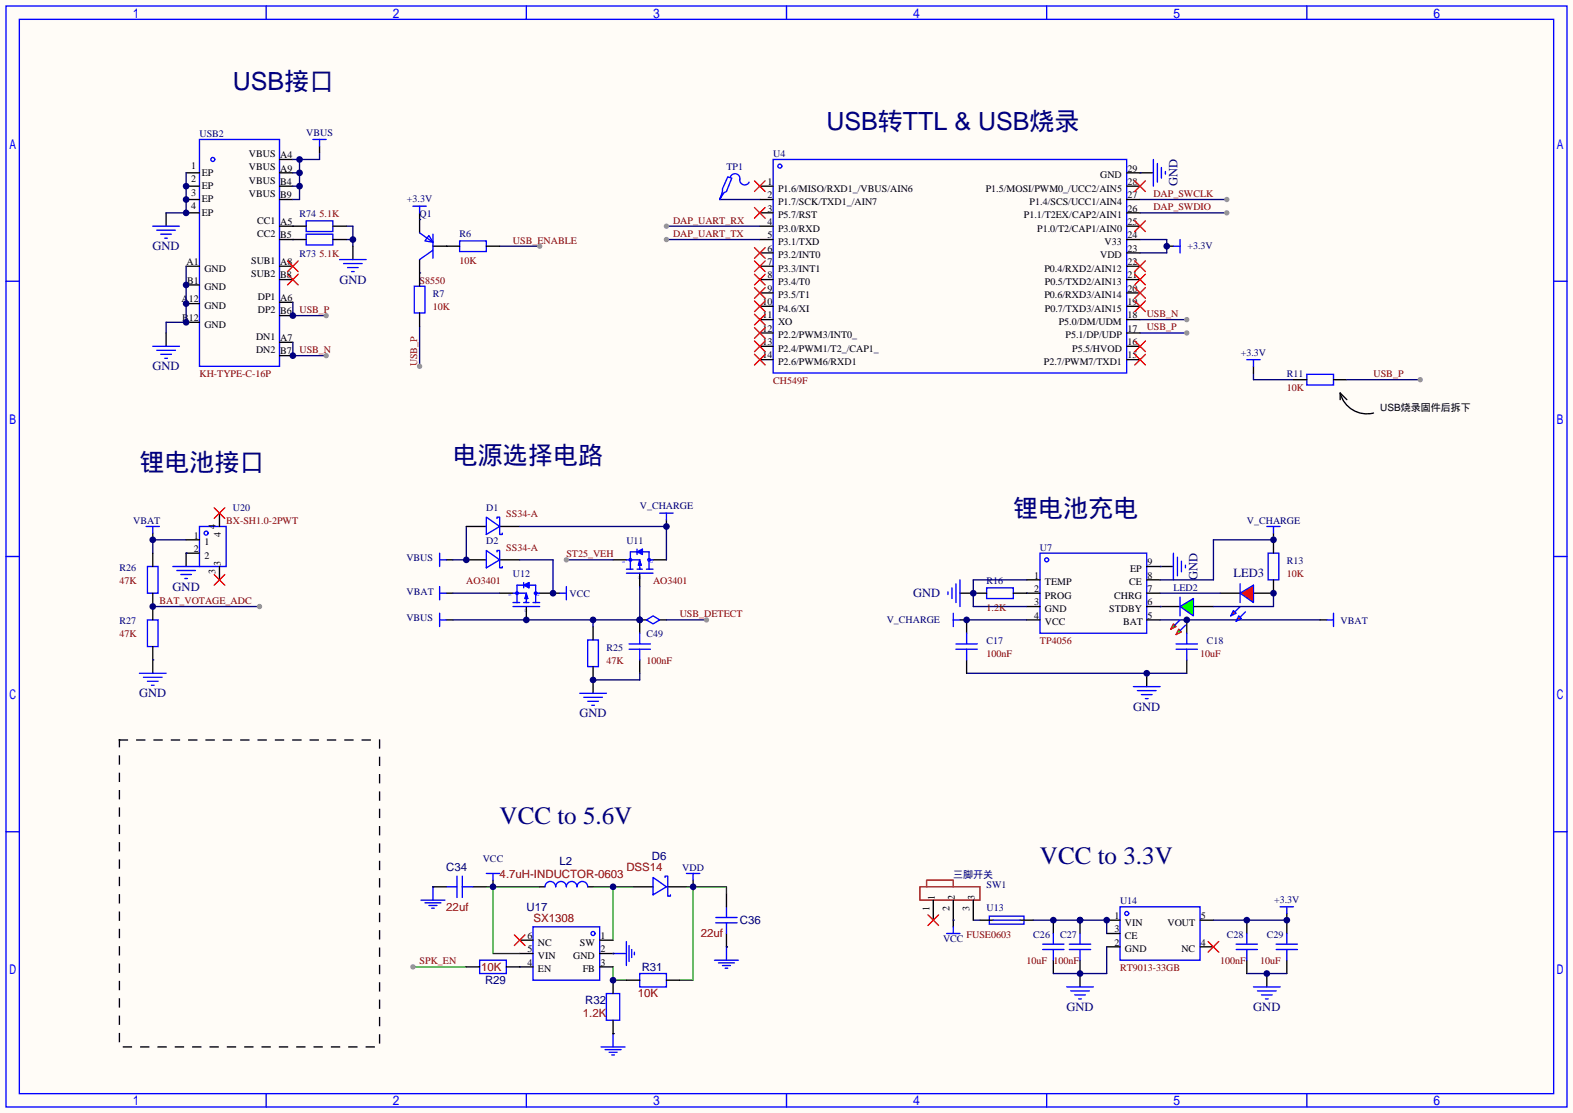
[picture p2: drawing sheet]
<svg xmlns="http://www.w3.org/2000/svg" width="299mm" height="212mm" viewBox="0 0 299 212" stroke-linecap="round" stroke-linejoin="round" font-family="sans-serif">
<path d="M0 0h299.5v211.8h-299.5z" fill="#fffcf7"/>
<g fill="none" stroke="#00f" stroke-width=".25">
<path d="M1.1 1.1h297.2v209.6h-297.2zM3.7 3.7h292.1v204.5h-292.1zM50.7 1.1v2.6M100.2 1.1v2.6M149.7 1.1v2.6M199.3 1.1v2.6M248.8 1.1v2.6M38 26.5h15.2v43.2h-15.2zM1.1 53.5h2.6M295.8 53.5h2.5M1.1 105.9h2.6M295.8 105.9h2.5"/>
<path d="M1.1 158.3h2.6M295.8 158.3h2.5M50.7 208.2v2.5M100.2 208.2v2.5M149.7 208.2v2.5M199.3 208.2v2.5M248.8 208.2v2.5"/>
<circle cx="40.5" cy="30.4" r=".38"/>
</g>
<g fill="none" stroke="#000" stroke-width=".25">
<path d="M35.4 32.9h2.6M35.4 38h2.6M35.4 35.4h2.6M53.2 32.9h2.6M53.2 30.4h2.6M53.2 38h2.6M53.2 35.4h2.6M35.4 57.8h2.6M35.4 50.7h2.6M35.4 54.2h2.6M35.4 40.5h2.6M53.2 50.7h2.6"/>
<path d="M53.2 57.5h2.6M53.2 43.1h2.6M53.2 53.2h2.6M53.2 45.6h2.6M35.4 61.3h2.6M53.2 65.2h2.6M53.2 67.7h2.6M53.2 60.1h2.6"/>
</g>
<path d="M54.7 49.7l2.1 2M54.7 52.2l2.1 2M56.8 49.7l-2.1 2M56.8 52.2l-2.1 2" fill="none" stroke="#f00" stroke-width=".25"/>
<path d="M55.8 35.4h1.2M55.8 32.9h1.2M57 30.4v7.6h-1.2M60.8 29.1v1.3h-5" fill="none" stroke="#000080" stroke-width=".25"/>
<g fill="#000080">
<circle cx="57" cy="30.4" r=".63"/>
<circle cx="57" cy="32.9" r=".63"/>
<circle cx="57" cy="35.4" r=".63"/>
</g>
<path d="M55.8 45.6h.1M55.8 43.1h.1M65.9 43.1h1.3v3.8M65.9 45.6h1.3" fill="none" stroke="#000080" stroke-width=".25"/>
<circle cx="67.2" cy="45.6" r=".63" fill="#000080"/>
<path d="M67.2 46.9v2.5M31.6 63.4v2.5" fill="none" stroke="#000" stroke-width=".25"/>
<path d="M64.6 49.4h5.1M65.4 50.2h3.6M66.2 50.9h2M66.9 51.7h.5M29.1 65.9h5.1M29.8 66.7h3.6M30.6 67.4h2M31.4 68.2h.5" fill="none" stroke="#00f" stroke-width=".25"/>
<path d="M35.4 50.7v10.6h-3.8v2.1" fill="none" stroke="#000080" stroke-width=".25"/>
<g fill="#000080">
<circle cx="35.4" cy="61.3" r=".63"/>
<circle cx="35.4" cy="57.8" r=".63"/>
<circle cx="35.4" cy="54.2" r=".63"/>
</g>
<path d="M31.6 40.5v2.6" fill="none" stroke="#000" stroke-width=".25"/>
<path d="M29.1 43.1h5.1M29.8 43.8h3.6M30.6 44.6h2M31.4 45.3h.5" fill="none" stroke="#00f" stroke-width=".25"/>
<path d="M35.4 32.9v7.6h-3.8" fill="none" stroke="#000080" stroke-width=".25"/>
<g fill="#000080">
<circle cx="35.4" cy="40.5" r=".63"/>
<circle cx="35.4" cy="38" r=".63"/>
<circle cx="35.4" cy="35.4" r=".63"/>
</g>
<path d="M55.8 57.5v2.6h6.3" fill="none" stroke="#000080" stroke-width=".25"/>
<circle cx="55.8" cy="60.1" r=".63" fill="#000080"/>
<circle cx="62.1" cy="60.1" r=".51" fill="#999"/>
<path d="M55.8 65.2v2.5h6.3" fill="none" stroke="#000080" stroke-width=".25"/>
<circle cx="55.8" cy="67.7" r=".63" fill="#000080"/>
<circle cx="62.1" cy="67.7" r=".51" fill="#999"/>
<g fill="none" stroke="#000" stroke-width=".25">
<path d="M60.8 27.8v1.3M55.8 45.6h2.5M55.8 43.1h2.5M63.4 45.6h2.5M63.4 43.1h2.5M182.8 112.9h2.5M195.5 110.4h2.5M195.5 112.9h2.5M195.5 115.4h2.5M195.5 118h2.5M218.3 107.8h2.6M218.3 110.4h2.6"/>
<path d="M218.3 112.9h2.6M218.3 115.4h2.6M218.3 118h2.6M225.9 118v2.5M225.9 125.6v2.5"/>
</g>
<g fill="none" stroke="#00f" stroke-width=".25">
<path d="M59.6 26.5h2.5M60.8 26.5v1.3M58.3 44.6h5.1v2h-5.1zM58.3 42h5.1v2.1h-5.1zM180.5 112.6v.6M181.2 111.9v2M182 111.1v3.6M182.8 110.4v5M198 105.3h20.3v15.2h-20.3zM223.9 123.6h4.1M223.9 122.6h4.1M225.9 120.5v2.1"/>
<path d="M225.9 123.6v2"/>
<circle cx="199.3" cy="106.6" r=".38"/>
</g>
<path d="M195.5 110.4h-10.2v5h10.2M220.9 118h30.4M184 128.1h41.9" fill="none" stroke="#000080" stroke-width=".25"/>
<circle cx="225.9" cy="118" r=".63" fill="#000080"/>
<path d="M232.3 112.9h3.8M238.6 112.9h3.8M251.3 118h1.3" fill="none" stroke="#000" stroke-width=".25"/>
<path d="M236.1 111.1v3.6M252.6 118h1.3M253.9 116.7v2.6" fill="none" stroke="#00f" stroke-width=".25"/>
<g fill="#f00" stroke="#00f" stroke-width=".25">
<path d="M236.1 112.9l2.5-1.5v3.3z"/>
<path d="M235.8 117.2l.5 .5-1 .5z"/>
<path d="M234.8 116.2l.5 .5-1 .5z"/>
</g>
<path d="M224.7 113.7v3.5M236.1 115.4l-1 1.1M237.1 116.5l-1 1" fill="none" stroke="#00f" stroke-width=".25"/>
<path d="M220.9 115.4h3.8M227.2 115.4h3.8" fill="none" stroke="#000" stroke-width=".25"/>
<path d="M224.7 115.4l2.5-1.5v3.3z" fill="#0f0" stroke="#00f" stroke-width=".25"/>
<g fill="#0f0" stroke="#a10000" stroke-width=".25">
<path d="M224.4 119.8l.5 .5-1 .5z"/>
<path d="M223.4 118.7l.5 .6-1 .5z"/>
</g>
<path d="M181.5 116.7v2.6M181.5 118h1.3M223.4 105.3v5.1M224.2 106v3.6M224.7 118l-1.1 1M224.9 106.8v2M225.7 119l-1 1M225.7 107.6v.5" fill="none" stroke="#00f" stroke-width=".25"/>
<path d="M184 118h11.5M195.5 112.9h.1M220.9 107.8h.1M220.9 115.4h.1M220.9 112.9h11.4M242.4 112.9v2.5h-11.4M242.4 102.7h-11.4v7.7h-10.1" fill="none" stroke="#000080" stroke-width=".25"/>
<path d="M182.8 118h1.2v2.5M220.9 107.8h2.5M184 125.6v2.5" fill="none" stroke="#000" stroke-width=".25"/>
<circle cx="184" cy="118" r=".63" fill="#000080"/>
<path d="M241.4 105.3h2.1v5.1h-2.1zM182 123.6h4.1M182 122.6h4.1M184 120.5v2.1M184 123.6v2" fill="none" stroke="#00f" stroke-width=".25"/>
<path d="M242.4 102.7v2.6M242.4 110.4v2.5" fill="none" stroke="#000" stroke-width=".25"/>
<circle cx="242.4" cy="112.9" r=".63" fill="#000080"/>
<path d="M187.8 111.9h5.1v2h-5.1z" fill="none" stroke="#00f" stroke-width=".25"/>
<path d="M185.3 112.9h2.5M192.9 112.9h2.6" fill="none" stroke="#000" stroke-width=".25"/>
<circle cx="185.3" cy="112.9" r=".63" fill="#000080"/>
<path d="M242.4 101.5v1.2" fill="none" stroke="#000" stroke-width=".25"/>
<circle cx="242.4" cy="102.7" r=".63" fill="#000080"/>
<path d="M241.2 100.2h2.5M242.4 100.2v1.3" fill="none" stroke="#00f" stroke-width=".25"/>
<path d="M218.3 128.1v2.6" fill="none" stroke="#000" stroke-width=".25"/>
<circle cx="218.3" cy="128.1" r=".63" fill="#000080"/>
<g fill="none" stroke="#00f" stroke-width=".25">
<path d="M83.7 105.3v2.5M83.7 111.6v2.6M83.7 116.7v2.6M83.7 112.9h1.3M83.7 106.6h1.3M83.7 118h1.3M97.7 112.9h2.5M97.7 115.4h5M97.7 114.7h1.2M98.4 114.7v-3.3h3.6v3.3M99.7 111.4l1-.5v1zM99.7 110.9v1"/>
<path d="M99.7 114.7h1M99.9 113.9h.6M100.2 111.4l.3 .2M100.2 111.4l.5 .2M100.2 113.4l.3 .5M100.2 113.2l.3 .7M100.2 113.2l-.3 .7M100.2 112.9l-.3 1M100.2 112.9l.3 1M100.2 113.2v1.5M100.5 111.1l-.3 .3M100.7 111.1l-.5 .3"/>
<path d="M101.5 114.7h1.2M102 112.9h.7M106.6 112.9h1.2M107.8 111.6v2.6M215.8 130.7h5.1M216.5 131.4h3.6M217.3 132.2h2M218.1 133h.5M198.5 179.7h4.1M200.5 177.7v2M213.2 172.6h15.3v10.2h-15.3zM243 179.7h4"/>
<path d="M245 177.7v2M198.5 180.7h4.1M200.5 180.7v2.1M243 180.7h4M245 180.7v2.1"/>
<circle cx="98.4" cy="112.9" r=".25"/>
<circle cx="102" cy="112.9" r=".25"/>
<circle cx="214.5" cy="173.9" r=".38"/>
</g>
<g fill="none" stroke="#000" stroke-width=".25">
<path d="M85 112.9h1.2M85 106.6h1.2M85 118h1.2M95.1 112.9h2.6M100.2 115.4v2.6M102.7 112.9h3.9M200.5 175.1v2.6M210.7 175.1h2.5M210.7 177.7h2.5M228.5 175.1h2.5M245 175.1v2.6M200.5 182.8v2.5"/>
<path d="M210.7 180.2h2.5M228.5 180.2h2.5M241.2 185.3v2.5M245 182.8v2.5"/>
</g>
<path d="M86.2 112.9h8.9M231 175.1h14M210.7 180.2v5.1h-10.2M237.4 185.3h7.6" fill="none" stroke="#000080" stroke-width=".25"/>
<path d="M230 179.2l2 2M232 179.2l-2 2" fill="none" stroke="#f00" stroke-width=".25"/>
<circle cx="241.2" cy="185.3" r=".63" fill="#000080"/>
<path d="M203.1 187.8h5.1M203.8 188.6h3.6M204.6 189.4h2M205.4 190.1h.5M238.6 187.8h5.1M239.4 188.6h3.6M240.2 189.4h2M240.9 190.1h.5" fill="none" stroke="#00f" stroke-width=".25"/>
<path d="M245 173.9v1.2M205.6 185.3v2.5" fill="none" stroke="#000" stroke-width=".25"/>
<circle cx="245" cy="175.1" r=".63" fill="#000080"/>
<path d="M188.3 174.4h6.6v1.5h-6.6zM189.1 175.1h5.1M243.7 172.6h2.6M245 172.6v1.3" fill="none" stroke="#00f" stroke-width=".25"/>
<path d="M186.6 175.1h2.5M194.2 175.1h2.5" fill="none" stroke="#000" stroke-width=".25"/>
<path d="M196.7 175.1h14v2.6" fill="none" stroke="#000080" stroke-width=".25"/>
<g fill="#000080">
<circle cx="205.6" cy="175.1" r=".63"/>
<circle cx="200.5" cy="175.1" r=".63"/>
<circle cx="210.7" cy="175.1" r=".63"/>
</g>
<path d="M181.5 175.1h.1M185.3 175.1h1.3" fill="none" stroke="#000080" stroke-width=".25"/>
<path d="M177.7 171.3v3.8M181.5 171.3v5.1M185.3 171.3v3.8M205.6 182.8v2.5" fill="none" stroke="#000" stroke-width=".25"/>
<path d="M180.2 177.7h2.6M181.5 176.4v1.3" fill="none" stroke="#00f" stroke-width=".25"/>
<path d="M175.1 168.8h11.5v2.5h-11.5zM176.4 168.8v-1.3h5.1v1.3" fill="none" stroke="#900" stroke-width=".25"/>
<path d="M176.7 174.1l2 2M178.7 174.1l-2 2" fill="none" stroke="#f00" stroke-width=".25"/>
<circle cx="205.6" cy="185.3" r=".63" fill="#000080"/>
<path d="M205.6 175.1v2.6" fill="none" stroke="#000" stroke-width=".25"/>
<circle cx="205.6" cy="175.1" r=".63" fill="#000080"/>
<path d="M203.6 179.7h4M205.6 177.7v2M203.6 180.7h4M205.6 180.7v2.1" fill="none" stroke="#00f" stroke-width=".25"/>
<path d="M237.4 175.1v2.6M237.4 182.8v2.5" fill="none" stroke="#000" stroke-width=".25"/>
<circle cx="237.4" cy="175.1" r=".63" fill="#000080"/>
<path d="M235.3 179.7h4.1M237.4 177.7v2M235.3 180.7h4.1M237.4 180.7v2.1" fill="none" stroke="#00f" stroke-width=".25"/>
<path d="M88.8 100.2v6.4h-2.6" fill="none" stroke="#000080" stroke-width=".25"/>
<path d="M88.8 106.6h3.8" fill="none" stroke="#000" stroke-width=".25"/>
<circle cx="88.8" cy="106.6" r=".63" fill="#000080"/>
<path d="M95.1 106.6h3.8M112.9 119.3v2.5M116.7 106.6h2.6M121.8 109.1v2.5M124.3 106.6h2.6M112.9 126.9v2.5" fill="none" stroke="#000" stroke-width=".25"/>
<g fill="none" stroke="#00f" stroke-width=".25">
<path d="M92.6 104.8l2.5 1.8-2.5 1.5zM94.6 105v-.2h.5v3.3h.5v-.3M119.3 106.6h2.5M119.3 109.1h5M119.3 108.3h1.2M120 108.3v-3.3h3.6v3.3M121.3 105l1-.5v1zM121.3 104.5v1M121.3 108.3h1M121.5 107.6h.5M121.8 105l.2 .3M121.8 105l.5 .3"/>
<path d="M121.8 107.1l.2 .5M121.8 106.8l.2 .8M121.8 106.8l-.3 .8M121.8 106.6l-.3 1M121.8 106.6l.2 1M121.8 106.8v1.5M122 104.8l-.2 .2M122.3 104.8l-.5 .2M123.1 108.3h1.2M123.6 106.6h.7M111.9 121.8h2v5.1h-2z"/>
<circle cx="120" cy="106.6" r=".25"/>
<circle cx="123.6" cy="106.6" r=".25"/>
</g>
<path d="M98.9 106.6h6.4v6.3" fill="none" stroke="#000080" stroke-width=".25"/>
<circle cx="105.3" cy="112.9" r=".63" fill="#000080"/>
<path d="M88.8 100.2h3.8M95.1 100.2h3.8" fill="none" stroke="#000" stroke-width=".25"/>
<path d="M92.6 98.4l2.5 1.8-2.5 1.5zM94.6 98.7v-.3h.5v3.3h.5v-.2" fill="none" stroke="#00f" stroke-width=".25"/>
<path d="M107.8 106.6h8.9" fill="none" stroke="#000080" stroke-width=".25"/>
<circle cx="107.8" cy="106.6" r=".51" fill="#999"/>
<path d="M98.9 100.2h28v6.4" fill="none" stroke="#000080" stroke-width=".25"/>
<path d="M126.9 98.9v1.3" fill="none" stroke="#000" stroke-width=".25"/>
<circle cx="126.9" cy="100.2" r=".63" fill="#000080"/>
<path d="M125.6 97.7h2.5M126.9 97.7v1.2" fill="none" stroke="#00f" stroke-width=".25"/>
<path d="M112.9 118v1.3M121.8 111.6v6.4h-35.6" fill="none" stroke="#000080" stroke-width=".25"/>
<g fill="#000080">
<circle cx="121.8" cy="118" r=".63"/>
<circle cx="112.9" cy="118" r=".63"/>
<circle cx="100.2" cy="118" r=".63"/>
</g>
<path d="M123.1 118h-1.3v2.5M125.6 118h1.3M112.9 129.4v2.6M121.8 125.6v2.5" fill="none" stroke="#000" stroke-width=".25"/>
<path d="M110.4 132h5M111.1 132.7h3.6M111.9 133.5h2M112.6 134.2h.6M119.8 123.6h4M119.8 122.6h4M121.8 120.5v2.1M121.8 123.6v2" fill="none" stroke="#00f" stroke-width=".25"/>
<circle cx="121.8" cy="118" r=".63" fill="#000080"/>
<path d="M123.1 118l1.2-.8 1.3 .8-1.3 .7z" fill="none" stroke="#00f" stroke-width=".25"/>
<path d="M126.9 118h7.6" fill="none" stroke="#000080" stroke-width=".25"/>
<circle cx="134.5" cy="118" r=".51" fill="#999"/>
<path d="M121.8 128.1v1.3h-8.9" fill="none" stroke="#000080" stroke-width=".25"/>
<circle cx="112.9" cy="129.4" r=".63" fill="#000080"/>
<g fill="none" stroke="#00f" stroke-width=".25">
<path d="M80.1 171.3h4.6M80.9 171.8h3M81.7 172.3h1.5M82.2 172.8h.5M82.4 168.8v2.5M85 168.8h2M87 166.8v4M88 166.8v4M88 168.8h2M101.5 176.4h12.7v10.2h-12.7zM119.3 179.2v4.6M119.8 180v3"/>
<path d="M124.3 167l2.6 1.8-2.6 1.5zM126.6 167v-.2h.5v3.8h.5v-.3M136.3 175.6h4M136.3 174.6h4M138.3 172.6v2M138.3 175.6v2.1M114.4 199.3h4.6M115.2 199.8h3M116.7 181.5h2.6M116.7 196.7v2.6M120.3 180.7v1.5M120.8 181.2v.5"/>
<path d="M136 182.8h4.6M136.8 183.3h3M137.5 183.8h1.6M138 184.3h.6M138.3 180.2v2.6M116 200.3h1.5M116.5 200.8h.5"/>
<circle cx="112.9" cy="177.7" r=".38"/>
</g>
<g fill="none" stroke="#000" stroke-width=".25">
<path d="M82.4 168.8h.1M82.4 168.8h2.6M90 168.8h2.6M98.9 178.9h2.6M114.2 178.9h2.5M120.5 168.8h3.8M126.9 168.8h3.8M138.3 170.1v2.5M138.3 177.7v2.5M98.9 181.5h2.6M98.9 184h2.6M114.2 181.5h2.5"/>
<path d="M114.2 184h2.5M116.7 181.5h.1M116.7 196.7h.1M138.3 180.2h.1"/>
</g>
<path d="M97.9 177.9l2 2.1M99.9 177.9l-2 2.1" fill="none" stroke="#f00" stroke-width=".25"/>
<path d="M22.7 140.8h49.6v58.5h-49.6z" fill="none" stroke="#000" stroke-width=".25" stroke-dasharray="1.5 1.8"/>
<path d="M112.9 168.8h7.6M116.7 168.8v10.1" fill="none" stroke="#008700" stroke-width=".25"/>
<circle cx="116.7" cy="168.8" r=".63" fill="#000080"/>
<path d="M92.6 168.8h10.1M93.9 168.8v12.7h5M130.7 168.8h7.6v1.3M132 168.8v17.8h-2.6M78.6 184h10.2M116.7 184v2.6h2.6" fill="none" stroke="#008700" stroke-width=".25"/>
<circle cx="78.6" cy="184" r=".51" fill="#999"/>
<path d="M98.9 184h.1M116.7 181.5h.1M116.7 196.7h.1M138.3 180.2h.1" fill="none" stroke="#000080" stroke-width=".25"/>
<path d="M93.9 167.5v1.3" fill="none" stroke="#000" stroke-width=".25"/>
<circle cx="93.9" cy="168.8" r=".63" fill="#000080"/>
<path d="M92.6 166.2h2.5M93.9 166.2v1.3" fill="none" stroke="#00f" stroke-width=".25"/>
<path d="M82.4 168.8h.1" fill="none" stroke="#000080" stroke-width=".25"/>
<path d="M132 167.5v1.3" fill="none" stroke="#000" stroke-width=".25"/>
<circle cx="132" cy="168.8" r=".63" fill="#000080"/>
<path d="M130.7 166.2h2.5M132 166.2v1.3M91.3 182.8h5.1v2.5h-5.1zM115.4 189.1h2.6v5.1h-2.6zM121.8 185.3h5.1v2.5h-5.1z" fill="none" stroke="#00f" stroke-width=".25"/>
<path d="M88.8 184h2.5M96.4 184h2.5M116.7 186.6v2.5M119.3 186.6h2.5M126.9 186.6h2.5" fill="none" stroke="#000" stroke-width=".25"/>
<circle cx="116.7" cy="186.6" r=".63" fill="#000080"/>
<g fill="none" stroke="#000" stroke-width=".25">
<path d="M144.7 35.4h2.5M144.7 38h2.5M214.5 35.4h2.5M214.5 38h2.5M214.5 32.9h2.5M144.7 40.5h2.5M144.7 43.1h2.5M144.7 45.6h2.5M144.7 48.1h2.5M144.7 50.7h2.5M144.7 53.2h2.5M144.7 55.8h2.5"/>
<path d="M144.7 58.3h2.5M214.5 40.5h2.5M214.5 43.1h2.5M214.5 45.6h2.5M214.5 48.1h2.5M214.5 50.7h2.5M214.5 53.2h2.5M214.5 55.8h2.5M214.5 58.3h2.5M144.7 60.8h2.5M144.7 63.4h2.5M144.7 65.9h2.5"/>
<path d="M144.7 68.5h2.5M214.5 60.8h2.5M214.5 63.4h2.5M214.5 65.9h2.5M214.5 68.5h2.5M102.7 168.8h1.1M111.9 168.8h1M116.7 194.2v2.5"/>
</g>
<g fill="none" stroke="#00f" stroke-width=".25">
<path d="M147.2 30.4h67.3v40.6h-67.3zM103.8 168.8a1.02 1.02 0 0 1 1-1 1.02 1.02 0 0 1 1 1 1.02 1.02 0 0 1 1-1 1.02 1.02 0 0 1 1 1 1.02 1.02 0 0 1 1-1 1.02 1.02 0 0 1 1.1 1 1.02 1.02 0 0 1 1-1 1.02 1.02 0 0 1 1 1"/>
<circle cx="148.5" cy="31.6" r=".38"/>
</g>
<g fill="none" stroke="#f00" stroke-width=".25">
<path d="M143.6 34.4l2.1 2M143.6 39.5l2.1 2M145.7 34.4l-2.1 2M145.7 39.5l-2.1 2M216 34.4l2.1 2M218.1 34.4l-2.1 2M143.6 47.1l2.1 2M143.6 49.7l2.1 2M143.6 52.2l2.1 2M143.6 54.7l2.1 2.1M143.6 57.3l2.1 2M143.6 59.8l2.1 2"/>
<path d="M145.7 47.1l-2.1 2M145.7 49.7l-2.1 2M145.7 52.2l-2.1 2M145.7 54.7l-2.1 2.1M145.7 57.3l-2.1 2M145.7 59.8l-2.1 2M216 57.3l2.1 2M216 54.7l2.1 2.1M216 52.2l2.1 2M216 49.7l2.1 2M216 42l2.1 2.1M218.1 57.3l-2.1 2"/>
<path d="M218.1 54.7l-2.1 2.1M218.1 52.2l-2.1 2M218.1 49.7l-2.1 2M218.1 42l-2.1 2.1M143.6 62.4l2.1 2M143.6 64.9l2.1 2M143.6 67.4l2.1 2.1M145.7 62.4l-2.1 2M145.7 64.9l-2.1 2M145.7 67.4l-2.1 2.1M216 67.4l2.1 2.1M216 64.9l2.1 2"/>
<path d="M218.1 67.4l-2.1 2.1M218.1 64.9l-2.1 2"/>
</g>
<path d="M137 38h7.7M217 38h16.6" fill="none" stroke="#000080" stroke-width=".25"/>
<circle cx="233.6" cy="38" r=".51" fill="#999"/>
<path d="M217 40.5h16.6" fill="none" stroke="#000080" stroke-width=".25"/>
<circle cx="233.6" cy="40.5" r=".51" fill="#999"/>
<path d="M217 45.6h5.1v2.5h-5.1" fill="none" stroke="#000080" stroke-width=".25"/>
<path d="M222.1 46.9h1.3" fill="none" stroke="#000" stroke-width=".25"/>
<circle cx="222.1" cy="46.9" r=".63" fill="#000080"/>
<path d="M223.4 46.9h1.3M224.7 45.6v2.5" fill="none" stroke="#00f" stroke-width=".25"/>
<path d="M217 63.4h8.9" fill="none" stroke="#000080" stroke-width=".25"/>
<circle cx="225.9" cy="63.4" r=".51" fill="#999"/>
<path d="M137 37.7v.3M217 32.9h2.6" fill="none" stroke="#000" stroke-width=".25"/>
<path d="M138.6 33.7l.7 .2-1 2.5-.5 .3-.8 1.3 .5-1.6v-.5zM139.1 33.7a.93 .93 0 0 1 1.1-.6 .93 .93 0 0 1 .6 1.1 .94 .94 0 0 0 .7 1 .94 .94 0 0 0 1.1-.5M219.6 30.4v5M220.3 31.1v3.6M221.1 31.9v2M221.9 32.6v.5" fill="none" stroke="#00f" stroke-width=".25"/>
<path d="M217 32.9h.1M126.9 43.1h17.8" fill="none" stroke="#000080" stroke-width=".25"/>
<circle cx="126.9" cy="43.1" r=".51" fill="#999"/>
<path d="M126.9 45.6h17.8" fill="none" stroke="#000080" stroke-width=".25"/>
<circle cx="126.9" cy="45.6" r=".51" fill="#999"/>
<path d="M217 60.8h8.9" fill="none" stroke="#000080" stroke-width=".25"/>
<circle cx="225.9" cy="60.8" r=".51" fill="#999"/>
<path d="M238.6 71v1.3h7.7M256.4 72.3h14" fill="none" stroke="#000080" stroke-width=".25"/>
<path d="M248.8 71.2h5.1v2.1h-5.1z" fill="none" stroke="#00f" stroke-width=".25"/>
<path d="M246.3 72.3h2.5M253.9 72.3h2.5" fill="none" stroke="#000" stroke-width=".25"/>
<circle cx="270.4" cy="72.3" r=".51" fill="#999"/>
<path d="M238.6 69.7v1.3M255.1 74.8a5.2 5.2 0 0 0 6.4 3.8M255.1 74.8v1.3M255.1 74.8l1.3 1.3M29.1 101.5v1.2" fill="none" stroke="#000" stroke-width=".25"/>
<path d="M237.4 68.5h2.5M238.6 68.5v1.2M27.8 100.2h2.6M29.1 100.2v1.3" fill="none" stroke="#00f" stroke-width=".25"/>
<path d="M35.4 102.7h-6.3v2.6" fill="none" stroke="#000080" stroke-width=".25"/>
<circle cx="29.1" cy="102.7" r=".63" fill="#000080"/>
<path d="M29.1 105.3v2.5M29.1 112.9v5.1M35.4 105.3v2.5M29.1 123.1v2.5" fill="none" stroke="#000" stroke-width=".25"/>
<path d="M28.1 107.8h2v5.1h-2zM28.1 118h2v5.1h-2zM32.9 107.8h5.1M33.7 108.6h3.5M34.4 109.3h2M35.2 110.1h.5" fill="none" stroke="#00f" stroke-width=".25"/>
<path d="M29.1 115.4h20.3" fill="none" stroke="#000080" stroke-width=".25"/>
<circle cx="29.1" cy="115.4" r=".63" fill="#000080"/>
<circle cx="49.4" cy="115.4" r=".51" fill="#999"/>
<path d="M79.9 40.5v1.3M41.8 97.7v2.5M35.4 102.7h2.6M35.4 105.3h2.6M41.8 107.8v2.6M29.1 125.6v2.5" fill="none" stroke="#000" stroke-width=".25"/>
<g fill="none" stroke="#00f" stroke-width=".25">
<path d="M78.6 39.2h2.6M79.9 39.2v1.3M38 100.2h5.1v7.6h-5.1zM26.5 128.1h5.1M27.3 128.9h3.6M28.1 129.7h2M28.8 130.4h.5"/>
<circle cx="39.2" cy="101.5" r=".38"/>
</g>
<path d="M95.1 46.9h7.6M35.4 105.3h.1M29.1 125.6h.1" fill="none" stroke="#000080" stroke-width=".25"/>
<path d="M40.8 96.6l2 2.1M42.8 96.6l-2 2.1M40.8 109.3l2 2.1M42.8 109.3l-2 2.1" fill="none" stroke="#f00" stroke-width=".25"/>
<circle cx="102.7" cy="46.9" r=".51" fill="#999"/>
<path d="M79.9 62.1v7.6" fill="none" stroke="#000080" stroke-width=".25"/>
<circle cx="79.9" cy="69.7" r=".51" fill="#999"/>
<path d="M79.9 41.8v2.5M79.9 49.4v5.1M79.9 59.6v2.5M82.4 46.9h5.1M92.6 46.9h2.5" fill="none" stroke="#000" stroke-width=".25"/>
<path d="M78.9 54.5h2v5.1h-2zM79.9 44.3l2.5 1.8M81.7 44.8l.7 1.3-1.5-.3zM82.4 47.6l-2.5 1.8M82.4 44.6v4.5M87.5 45.8h5.1v2.1h-5.1z" fill="none" stroke="#00f" stroke-width=".25"/>
<path d="M79.9 51.9h.1M79.9 41.8h.1M85 46.9h.1" fill="none" stroke="#000080" stroke-width=".25"/>
<g font-size="4.8" fill="#000080">
<text x="44.3" y="17.2">USB接口</text>
<text x="157.4" y="24.8">USB转TTL &amp; USB烧录</text>
<text x="26.5" y="89.6">锂电池接口</text>
<text x="86.2" y="88.3">电源选择电路</text>
<text x="192.9" y="98.5">锂电池充电</text>
<text x="95.1" y="156.9">VCC to 5.6V</text>
<text x="198" y="164.5">VCC to 3.3V</text>
</g>
<g font-size="2.4" fill="#000080">
<text x="224.2" y="35.5" transform="rotate(-90 224.2 35.5)">GND</text>
<text x="29.1" y="47.7">GND</text>
<text x="64.6" y="54">GND</text>
<text x="29.1" y="70.5">GND</text>
<text x="32.9" y="112.4">GND</text>
<text x="173.8" y="113.7">GND</text>
<text x="228" y="110.4" transform="rotate(-90 228 110.4)">GND</text>
<text x="234.8" y="109.9">LED3</text>
<text x="26.5" y="132.7">GND</text>
<text x="110.3" y="136.6">GND</text>
<text x="215.7" y="135.3">GND</text>
<text x="203" y="192.4">GND</text>
<text x="238.6" y="192.4">GND</text>
</g>
<g font-size="2.2" fill="#000080">
<text x="85" y="165.8">C34</text>
<text x="106.5" y="164.6">L2</text>
<text x="124.1" y="163.6">D6</text>
<text x="100.3" y="173.3">U17</text>
<text x="140.8" y="175.9">C36</text>
<text x="122.2" y="184.7">R31</text>
<text x="92.3" y="187.3">R29</text>
<text x="111.4" y="191.1">R32</text>
</g>
<g font-size="2.2" fill="#800000">
<text x="95.1" y="167.1">4.7uH-INDUCTOR-0603</text>
<text x="119.3" y="165.8">DSS14</text>
<text x="85" y="173.4">22uf</text>
<text x="101.6" y="175.5">SX1308</text>
<text x="133.4" y="178.4">22uf</text>
<text x="91.6" y="184.7">10K</text>
<text x="121.4" y="189.8">10K</text>
<text x="111" y="193.6">1.2K</text>
</g>
<g font-size="1.9" fill="#000080">
<text x="38" y="26.1">USB2</text>
<text x="58.3" y="25.8">VBUS</text>
<text x="147.2" y="29.9">U4</text>
<text x="138.3" y="32.4">TP1</text>
<text x="57" y="41.3">R74</text>
<text x="77.5" y="38.5">+3.3V</text>
<text x="79.9" y="41.3">Q1</text>
<text x="87.5" y="45.1">R6</text>
<text x="226.1" y="47.4">+3.3V</text>
<text x="57" y="48.9">R73</text>
<text x="82.4" y="56.5">R7</text>
<text x="236.2" y="67.7">+3.3V</text>
<text x="245" y="71.8">R11</text>
<text x="25.3" y="99.7">VBAT</text>
<text x="44.3" y="97.2">U20</text>
<text x="92.6" y="97.2">D1</text>
<text x="121.8" y="96.9">V_CHARGE</text>
<text x="237.4" y="99.7">V_CHARGE</text>
<text x="77.4" y="106.8">VBUS</text>
<text x="92.6" y="103.5">D2</text>
<text x="119.3" y="103.5">U11</text>
<text x="198" y="104.8">U7</text>
<text x="245" y="107.3">R13</text>
<text x="22.7" y="108.6">R26</text>
<text x="77.4" y="113.2">VBAT</text>
<text x="97.7" y="109.9">U12</text>
<text x="108.4" y="113.7">VCC</text>
<text x="187.8" y="111.2">R16</text>
<text x="223.4" y="112.4">LED2</text>
<text x="22.7" y="118.8">R27</text>
<text x="77.4" y="118.3">VBUS</text>
<text x="168.8" y="118.5">V_CHARGE</text>
<text x="255.2" y="118.8">VBAT</text>
<text x="115.4" y="123.9">R25</text>
<text x="123.1" y="121.3">C49</text>
<text x="187.8" y="122.6">C17</text>
<text x="229.7" y="122.6">C18</text>
<text x="91.9" y="164">VCC</text>
<text x="129.9" y="165.8">VDD</text>
<text x="181.5" y="167">三脚开关</text>
<text x="187.8" y="173.4">U13</text>
<text x="187.8" y="169.1">SW1</text>
<text x="213.2" y="172.1">U14</text>
<text x="242.6" y="171.9">+3.3V</text>
<text x="179.5" y="179.2">VCC</text>
<text x="196.7" y="178.5">C26</text>
<text x="201.8" y="178.5">C27</text>
<text x="233.6" y="178.5">C28</text>
<text x="241.2" y="178.5">C29</text>
</g>
<g font-size="1.9">
<text x="47.4" y="29.9">VBUS</text>
<text x="36.4" y="32.2">1</text>
<text x="36.4" y="34.7">2</text>
<text x="38.4" y="33.4">EP</text>
<text x="38.4" y="36">EP</text>
<text x="47.4" y="32.4">VBUS</text>
<text x="47.4" y="35">VBUS</text>
<text x="53.3" y="32.6">A9</text>
<text x="53.3" y="30.1">A4</text>
<text x="53.3" y="35.2">B4</text>
<text x="146.1" y="35.2">1</text>
<text x="209.4" y="33.9">GND</text>
<text x="214.6" y="35.2">28</text>
<text x="214.6" y="32.6">29</text>
<text x="36.4" y="37.2">3</text>
<text x="36.4" y="39.8">4</text>
<text x="38.4" y="38.5">EP</text>
<text x="38.4" y="41.1">EP</text>
<text x="47.4" y="37.5">VBUS</text>
<text x="53.3" y="37.7">B9</text>
<text x="146.1" y="37.7">2</text>
<text x="146.1" y="40.3">3</text>
<text x="148.1" y="36.5">P1.6/MISO/RXD1_/VBUS/AIN6</text>
<text x="148.1" y="39">P1.7/SCK/TXD1_/AIN7</text>
<text x="148.1" y="41.5">P5.7/RST</text>
<text x="187.7" y="36.5">P1.5/MOSI/PWM0_/UCC2/AIN5</text>
<text x="194.9" y="41.5">P1.1/T2EX/CAP2/AIN1</text>
<text x="196" y="39">P1.4/SCS/UCC1/AIN4</text>
<text x="214.6" y="40.3">26</text>
<text x="214.6" y="37.7">27</text>
<text x="49" y="42.6">CC1</text>
<text x="49" y="45.1">CC2</text>
<text x="53.3" y="42.8">A5</text>
<text x="53.3" y="45.3">B5</text>
<text x="146.1" y="42.8">4</text>
<text x="146.1" y="45.3">5</text>
<text x="146.1" y="47.9">6</text>
<text x="148.1" y="44.1">P3.0/RXD</text>
<text x="148.1" y="46.6">P3.1/TXD</text>
<text x="197.5" y="44.1">P1.0/T2/CAP1/AIN0</text>
<text x="210.3" y="46.6">V33</text>
<text x="214.6" y="47.9">23</text>
<text x="214.6" y="45.3">24</text>
<text x="214.6" y="42.8">25</text>
<text x="35.5" y="50.4">A1</text>
<text x="35.6" y="54">B1</text>
<text x="38.9" y="51.7">GND</text>
<text x="47.8" y="50.2">SUB1</text>
<text x="47.8" y="52.7">SUB2</text>
<text x="53.3" y="50.4">A8</text>
<text x="53.3" y="53">B8</text>
<text x="146.1" y="50.4">7</text>
<text x="146.1" y="53">8</text>
<text x="148.1" y="49.2">P3.2/INT0</text>
<text x="148.1" y="51.7">P3.3/INT1</text>
<text x="198.8" y="51.7">P0.4/RXD2/AIN12</text>
<text x="209.4" y="49.2">VDD</text>
<text x="214.6" y="53">21</text>
<text x="214.6" y="50.4">22</text>
<text x="34.6" y="57.5">A12</text>
<text x="38.9" y="58.8">GND</text>
<text x="38.9" y="55.3">GND</text>
<text x="49.1" y="57.1">DP1</text>
<text x="49.1" y="59.6">DP2</text>
<text x="53.3" y="57.3">A6</text>
<text x="53.3" y="59.8">B6</text>
<text x="145.2" y="58">10</text>
<text x="146.1" y="55.5">9</text>
<text x="148.1" y="54.2">P3.4/T0</text>
<text x="148.1" y="56.8">P3.5/T1</text>
<text x="148.1" y="59.3">P4.6/XI</text>
<text x="198.8" y="56.8">P0.6/RXD3/AIN14</text>
<text x="198.9" y="59.3">P0.7/TXD3/AIN15</text>
<text x="198.9" y="54.2">P0.5/TXD2/AIN13</text>
<text x="214.6" y="58">19</text>
<text x="214.6" y="55.5">20</text>
<text x="34.7" y="61.1">B12</text>
<text x="38.9" y="62.4">GND</text>
<text x="48.8" y="64.7">DN1</text>
<text x="53.3" y="64.9">A7</text>
<text x="145.2" y="60.6">11</text>
<text x="145.2" y="63.1">12</text>
<text x="145.2" y="65.7">13</text>
<text x="148.1" y="61.9">XO</text>
<text x="148.1" y="64.4">P2.2/PWM3/INT0_</text>
<text x="201.6" y="61.9">P5.0/DM/UDM</text>
<text x="202.9" y="64.4">P5.1/DP/UDP</text>
<text x="214.6" y="65.7">16</text>
<text x="214.6" y="63.1">17</text>
<text x="214.6" y="60.6">18</text>
<text x="48.8" y="67.2">DN2</text>
<text x="53.3" y="67.4">B7</text>
<text x="145.2" y="68.2">14</text>
<text x="148.1" y="66.9">P2.4/PWM1/T2_/CAP1_</text>
<text x="148.1" y="69.5">P2.6/PWM6/RXD1</text>
<text x="198.7" y="69.5">P2.7/PWM7/TXD1</text>
<text x="204.1" y="66.9">P5.5/HVOD</text>
<text x="214.6" y="68.2">15</text>
<text x="262.8" y="78.1">USB烧录固件后拆下</text>
<text x="41.1" y="100.7" transform="rotate(-90 41.1 100.7)">4</text>
<text x="36.9" y="102.5">1</text>
<text x="36.9" y="105">2</text>
<text x="38.9" y="103.8">1</text>
<text x="38.9" y="106.3">2</text>
<text x="42.1" y="107.8" transform="rotate(-90 42.1 107.8)">3</text>
<text x="42.1" y="102.2" transform="rotate(-90 42.1 102.2)">4</text>
<text x="218.4" y="107.6">9</text>
<text x="41.1" y="109.3" transform="rotate(-90 41.1 109.3)">3</text>
<text x="196.9" y="112.7">2</text>
<text x="196.9" y="110.1">1</text>
<text x="198.9" y="113.9">PROG</text>
<text x="198.9" y="111.4">TEMP</text>
<text x="212.1" y="113.9">CHRG</text>
<text x="215" y="111.4">CE</text>
<text x="215.2" y="108.8">EP</text>
<text x="218.4" y="110.1">8</text>
<text x="218.4" y="112.7">7</text>
<text x="196.9" y="117.7">4</text>
<text x="196.9" y="115.2">3</text>
<text x="198.9" y="119">VCC</text>
<text x="198.9" y="116.5">GND</text>
<text x="211.2" y="116.5">STDBY</text>
<text x="213.8" y="119">BAT</text>
<text x="218.4" y="115.2">6</text>
<text x="218.4" y="117.7">5</text>
<text x="176.9" y="173.4" transform="rotate(-90 176.9 173.4)">1</text>
<text x="178" y="171.3" transform="rotate(-90 178 171.3)">1</text>
<text x="180.8" y="173.4" transform="rotate(-90 180.8 173.4)">2</text>
<text x="181.8" y="171.3" transform="rotate(-90 181.8 171.3)">2</text>
<text x="184.6" y="173.4" transform="rotate(-90 184.6 173.4)">3</text>
<text x="185.6" y="171.3" transform="rotate(-90 185.6 171.3)">3</text>
<text x="100.4" y="178.7">6</text>
<text x="102.4" y="180">NC</text>
<text x="110.4" y="180">SW</text>
<text x="114.3" y="178.7">1</text>
<text x="212.2" y="174.9">1</text>
<text x="212.2" y="180">2</text>
<text x="212.2" y="177.4">3</text>
<text x="214.2" y="176.2">VIN</text>
<text x="214.2" y="178.7">CE</text>
<text x="222.3" y="176.2">VOUT</text>
<text x="228.6" y="180">4</text>
<text x="228.6" y="174.9">5</text>
<text x="100.4" y="183.8">4</text>
<text x="100.4" y="181.2">5</text>
<text x="102.4" y="185">EN</text>
<text x="102.4" y="182.5">VIN</text>
<text x="109.1" y="182.5">GND</text>
<text x="110.9" y="185">FB</text>
<text x="114.3" y="181.2">2</text>
<text x="114.3" y="183.8">3</text>
<text x="214.2" y="181.2">GND</text>
<text x="224.9" y="181.2">NC</text>
</g>
<g font-size="1.9" fill="#800000">
<text x="60.8" y="41.3">5.1K</text>
<text x="219.6" y="37.5">DAP_SWCLK</text>
<text x="219.6" y="40">DAP_SWDIO</text>
<text x="97.7" y="46.4">USB_ENABLE</text>
<text x="128.1" y="42.6">DAP_UART_RX</text>
<text x="128.1" y="45.1">DAP_UART_TX</text>
<text x="60.8" y="48.9">5.1K</text>
<text x="87.5" y="50.2">10K</text>
<text x="57" y="59.6">USB_P</text>
<text x="79.9" y="54">S8550</text>
<text x="82.4" y="59.1">10K</text>
<text x="218.3" y="62.9">USB_P</text>
<text x="218.3" y="60.4">USB_N</text>
<text x="38" y="71.8">KH-TYPE-C-16P</text>
<text x="57" y="67.2">USB_N</text>
<text x="79.4" y="69.7" transform="rotate(-90 79.4 69.7)">USB_P</text>
<text x="261.5" y="71.8">USB_P</text>
<text x="147.2" y="73.1">CH549F</text>
<text x="245" y="74.3">10K</text>
<text x="43.1" y="99.7">BX-SH1.0-2PWT</text>
<text x="96.4" y="98.5">SS34-A</text>
<text x="96.4" y="104.8">SS34-A</text>
<text x="107.8" y="106.1">ST25_VEH</text>
<text x="22.7" y="111.2">47K</text>
<text x="88.8" y="111.2">AO3401</text>
<text x="124.3" y="111.2">AO3401</text>
<text x="245" y="109.9">10K</text>
<text x="30.4" y="115">BAT_VOTAGE_ADC</text>
<text x="129.4" y="117.5">USB_DETECT</text>
<text x="187.8" y="116.2">1.2K</text>
<text x="22.7" y="121.3">47K</text>
<text x="187.8" y="125.1">100nF</text>
<text x="198" y="122.6">TP4056</text>
<text x="228.5" y="125.1">10uF</text>
<text x="115.4" y="126.4">47K</text>
<text x="123.1" y="126.4">100nF</text>
<text x="184" y="178.5">FUSE0603</text>
<text x="79.9" y="183.5">SPK_EN</text>
<text x="195.5" y="183.5">10uF</text>
<text x="200.5" y="183.5">100nF</text>
<text x="213.2" y="184.8">RT9013-33GB</text>
<text x="232.3" y="183.5">100nF</text>
<text x="239.9" y="183.5">10uF</text>
</g>
<g font-size=".7" fill="#00f">
<text x="118.9" y="107.1" transform="rotate(-90 118.9 107.1)">S</text>
<text x="124.3" y="107.1" transform="rotate(-90 124.3 107.1)">D</text>
<text x="97.3" y="113.4" transform="rotate(-90 97.3 113.4)">S</text>
<text x="102.7" y="113.4" transform="rotate(-90 102.7 113.4)">D</text>
<text x="122" y="110.1" transform="rotate(-90 122 110.1)">G</text>
<text x="100.4" y="116.5" transform="rotate(-90 100.4 116.5)">G</text>
</g>
</svg>
